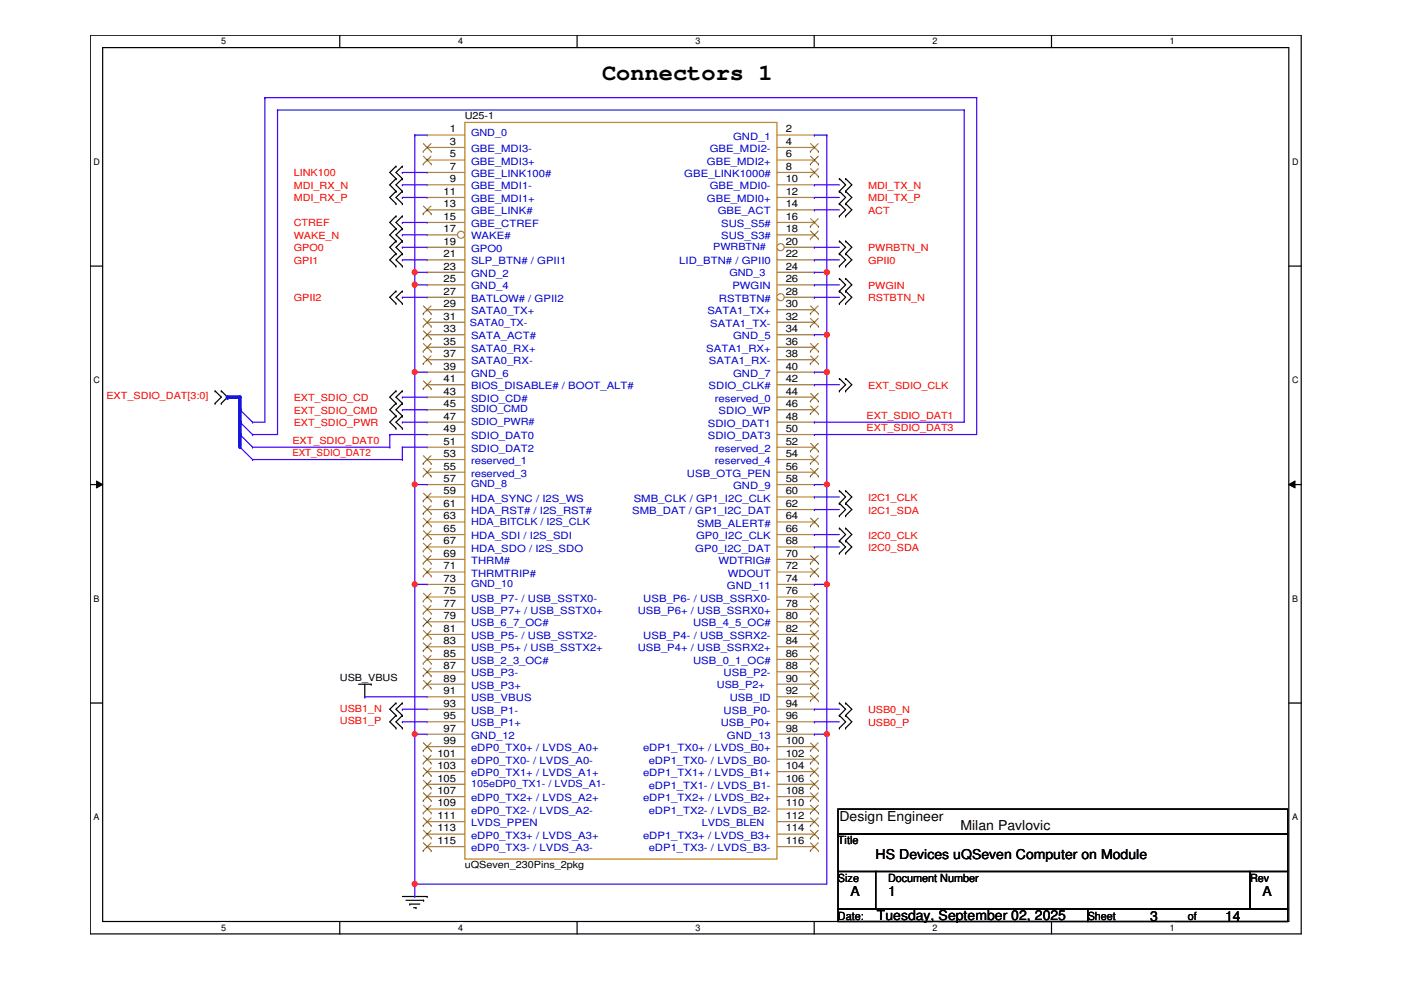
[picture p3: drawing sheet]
<svg xmlns="http://www.w3.org/2000/svg" width="297mm" height="210mm" viewBox="0 0 297 210" stroke-linecap="round" stroke-linejoin="round" font-family="sans-serif">
<path d="M19.1 7.5h256.2v190.1h-256.2zM21.7 10.1h251v184.9h-251z" fill="none" stroke="#000" stroke-width=".25"/>
<g fill="#fff">
<path d="M46.8 7.7h1v2.1h-1z"/>
<path d="M46.8 195.2h1v2.2h-1z"/>
</g>
<path d="M71.9 7.5v2.6M71.9 195v2.6" fill="none" stroke="#000" stroke-width=".25"/>
<g fill="#fff">
<path d="M96.9 7.7h1.1v2.1h-1.1z"/>
<path d="M96.9 195.2h1.1v2.2h-1.1z"/>
</g>
<path d="M122.1 7.5v2.6M122.1 195v2.6" fill="none" stroke="#000" stroke-width=".25"/>
<g fill="#fff">
<path d="M147.2 7.7h1v2.1h-1z"/>
<path d="M147.2 195.2h1v2.2h-1z"/>
</g>
<path d="M172.3 7.5v2.6M172.3 195v2.6" fill="none" stroke="#000" stroke-width=".25"/>
<g fill="#fff">
<path d="M197.3 7.7h1v2.1h-1z"/>
<path d="M197.3 195.2h1v2.2h-1z"/>
</g>
<path d="M222.5 7.5v2.6M222.5 195v2.6" fill="none" stroke="#000" stroke-width=".25"/>
<g fill="#fff">
<path d="M247.5 7.7h1v2.1h-1z"/>
<path d="M247.5 195.2h1v2.2h-1z"/>
<path d="M19.8 33.2h1.3v2.1h-1.3z"/>
<path d="M273.3 33.2h1.4v2.1h-1.4z"/>
<path d="M19.8 79.4h1.3v2.1h-1.3z"/>
<path d="M273.3 79.4h1.4v2.1h-1.4z"/>
</g>
<path d="M19.1 56.3h2.6M272.7 56.3h2.6" fill="none" stroke="#000" stroke-width=".25"/>
<g fill="#fff">
<path d="M19.8 125.6h1.2v2.2h-1.2z"/>
<path d="M273.3 125.6h1.3v2.2h-1.3z"/>
</g>
<path d="M19.1 102.5h2.6M272.7 102.5h2.6" fill="none" stroke="#000" stroke-width=".25"/>
<path d="M20.4 101.8l1.3 .7-1.3 .8zM272.7 102.5l1.3-.7v1.5z" fill="#000"/>
<path d="M20.4 101.8l1.3 .7-1.3 .8zM272.7 102.5l1.3-.7v1.5z" fill="none" stroke="#000" stroke-width=".21"/>
<g fill="#fff">
<path d="M19.8 171.9h1.2v2.1h-1.2z"/>
<path d="M273.3 171.9h1.3v2.1h-1.3z"/>
</g>
<g fill="none" stroke="#000" stroke-width=".25">
<path d="M83.8 35.2h.1M83.8 37.8h.1M83.8 35.2l-1.3 1.3 1.3 1.3M83.8 37.8l-1.3 1.3 1.3 1.4M85.1 35.2h.1M85.1 37.8h.1M85.1 35.2l-1.3 1.3 1.3 1.3M85.1 37.8l-1.3 1.3 1.3 1.4M177.6 37.8h.1M177.6 37.8l1.3 1.3-1.3 1.4M178.9 37.8h.1M178.9 37.8l1.3 1.3-1.3 1.4"/>
<path d="M83.8 40.5h.1M83.8 43.1h.1M83.8 45.7h.1M83.8 48.4h.1M83.8 51h.1M83.8 53.7h.1M83.8 56.3h.1M83.8 40.5l-1.3 1.3 1.3 1.3M83.8 45.7l-1.3 1.4 1.3 1.3M83.8 48.4l-1.3 1.3 1.3 1.3M83.8 51l-1.3 1.3 1.3 1.4M83.8 53.7l-1.3 1.3 1.3 1.3"/>
<path d="M85.1 40.5h.1M85.1 43.1h.1M85.1 45.7h.1M85.1 48.4h.1M85.1 51h.1M85.1 53.7h.1M85.1 56.3h.1M85.1 40.5l-1.3 1.3 1.3 1.3M85.1 45.7l-1.3 1.4 1.3 1.3M85.1 48.4l-1.3 1.3 1.3 1.3M85.1 51l-1.3 1.3 1.3 1.4M85.1 53.7l-1.3 1.3 1.3 1.3"/>
<path d="M177.6 40.5h.1M177.6 43.1h.1M177.6 45.7h.1M177.6 51h.1M177.6 53.7h.1M177.6 56.3h.1M177.6 58.9h.1M177.6 40.5l1.3 1.3-1.3 1.3M177.6 43.1l1.3 1.3-1.3 1.3M177.6 51l1.3 1.3-1.3 1.4M177.6 53.7l1.3 1.3-1.3 1.3M177.6 58.9l1.3 1.4-1.3 1.3"/>
<path d="M178.9 40.5h.1M178.9 43.1h.1M178.9 45.7h.1M178.9 51h.1M178.9 53.7h.1M178.9 56.3h.1M178.9 58.9h.1M178.9 40.5l1.3 1.3-1.3 1.3M178.9 43.1l1.3 1.3-1.3 1.3M178.9 51l1.3 1.3-1.3 1.4M178.9 53.7l1.3 1.3-1.3 1.3M178.9 58.9l1.3 1.4-1.3 1.3"/>
<path d="M83.8 61.6h.1M83.8 64.2h.1M83.8 61.6l-1.3 1.3 1.3 1.3M85.1 61.6h.1M85.1 64.2h.1M85.1 61.6l-1.3 1.3 1.3 1.3M177.6 61.6h.1M177.6 64.2h.1M177.6 61.6l1.3 1.3-1.3 1.3M178.9 61.6h.1M178.9 64.2h.1M178.9 61.6l1.3 1.3-1.3 1.3"/>
<path d="M45.5 82.7h.1M45.5 85.3h.1M45.5 82.7l1.3 1.3-1.3 1.3M46.8 85.3h.1M46.8 82.7h.1M46.8 82.7l1.3 1.3-1.3 1.3M83.8 82.7h.1M83.8 85.3h.1M83.8 88h.1M83.8 90.6h.1M83.8 82.7l-1.3 1.3 1.3 1.3M83.8 88l-1.3 1.3 1.3 1.3"/>
<path d="M83.8 85.3l-1.3 1.4 1.3 1.3M85.1 82.7h.1M85.1 85.3h.1M85.1 88h.1M85.1 90.6h.1M85.1 82.7l-1.3 1.3 1.3 1.3M85.1 88l-1.3 1.3 1.3 1.3M85.1 85.3l-1.3 1.4 1.3 1.3M177.6 80.1h.1M177.6 82.7h.1M177.6 80.1l1.3 1.3-1.3 1.3M178.9 80.1h.1"/>
<path d="M178.9 82.7h.1M178.9 80.1l1.3 1.3-1.3 1.3M177.6 103.8h.1M177.6 106.5h.1M177.6 109.1h.1M177.6 111.8h.1M177.6 114.4h.1M177.6 117.1h.1M177.6 103.8l1.3 1.4-1.3 1.3M177.6 106.5l1.3 1.3-1.3 1.3M177.6 111.8l1.3 1.3-1.3 1.3M177.6 114.4l1.3 1.3-1.3 1.4"/>
<path d="M178.9 103.8h.1M178.9 106.5h.1M178.9 109.1h.1M178.9 111.8h.1M178.9 114.4h.1M178.9 117.1h.1M178.9 103.8l1.3 1.4-1.3 1.3M178.9 106.5l1.3 1.3-1.3 1.3M178.9 111.8l1.3 1.3-1.3 1.3M178.9 114.4l1.3 1.3-1.3 1.4M19.1 148.8h2.6M75.9 144.8h2.6"/>
<path d="M77.2 147.4h.1M77.2 144.8v2.6M78.5 144.8h.1M83.8 151.4h.1M83.8 148.8h.1M83.8 154.1h.1M83.8 148.8l-1.3 1.3 1.3 1.3M83.8 151.4l-1.3 1.3 1.3 1.4M85.1 151.4h.1M85.1 148.8h.1M85.1 154.1h.1M85.1 148.8l-1.3 1.3 1.3 1.3"/>
<path d="M85.1 151.4l-1.3 1.3 1.3 1.4M177.6 148.8h.1M177.6 151.4h.1M177.6 154.1h.1M177.6 148.8l1.3 1.3-1.3 1.3M177.6 151.4l1.3 1.3-1.3 1.4M178.9 148.8h.1M178.9 151.4h.1M178.9 154.1h.1M178.9 148.8l1.3 1.3-1.3 1.3M178.9 151.4l1.3 1.3-1.3 1.4M272.7 148.8h2.6"/>
<path d="M177.3 171.2h95.1v5.3h-95.1zM177.3 176.5h95.1v7.9h-95.1zM85.1 189.7h5.3M85.9 190.5h3.7M86.7 191.3h.1M86.7 191.3h2.1M87.5 192.1h.5M88 192.1h.1M89.6 190.5h.1M90.4 189.7h.1M177.3 184.4h8v8h-8zM177.3 192.4h52.8v2.6h-52.8z"/>
<path d="M185.3 184.4h79.2v8h-79.2zM230.1 192.4h42.3v2.6h-42.3zM264.5 184.4h7.9v8h-7.9z"/>
</g>
<path d="M50.8 91.9h.1M50.8 94.6h.1M50.8 86.7h.1M50.8 89.3h.1M50.8 91.9l2.6 2.7M50.8 94.6l2.6 2.6M50.8 86.7l2.6 2.6M50.8 89.3l2.6 2.6" fill="none" stroke="#4200ff" stroke-width=".25"/>
<path d="M98.3 25.9h66.1v155.9h-66.1z" fill="none" stroke="#cc8006" stroke-width=".25"/>
<g fill="none" stroke="#a84" stroke-width=".25">
<path d="M90.4 28.6h.1M90.4 31.2h.1M90.4 33.9h.1M90.4 36.5h.1M90.4 39.1h.1M90.4 28.6h7.9M90.4 31.2h7.9M90.4 33.9h7.9M90.4 36.5h7.9M90.4 39.1h7.9M164.4 28.6h7.9M164.4 31.2h7.9"/>
<path d="M164.4 33.9h7.9M164.4 36.5h7.9M164.4 39.1h7.9M172.3 28.6h.1M172.3 31.2h.1M172.3 33.9h.1M172.3 36.5h.1M172.3 39.1h.1M90.4 41.8h.1M90.4 44.4h.1M90.4 47.1h.1M90.4 41.8h7.9"/>
<path d="M90.4 44.4h7.9M90.4 47.1h7.9M164.4 41.8h7.9M164.4 44.4h7.9M164.4 47.1h7.9M172.3 41.8h.1M172.3 44.4h.1M172.3 47.1h.1"/>
</g>
<g fill="none" stroke="#804000" stroke-width=".21">
<path d="M89.5 32h.1M89.5 34.7h.1M89.6 30.4l1.6 1.6M89.6 33.1l1.6 1.6M91.2 30.4l-1.7 1.6M91.2 33.1l-1.7 1.6M91.2 32h.1M91.2 34.7h.1M171.5 32h.1M171.5 34.7h.1M171.5 37.3h.1M171.5 30.4l1.6 1.6"/>
<path d="M171.5 33.1l1.6 1.6M171.5 35.7l1.6 1.6M173.1 30.4l-1.6 1.6M173.1 33.1l-1.6 1.6M173.1 35.7l-1.6 1.6M173.1 32h.1M173.1 34.7h.1M173.1 37.3h.1M89.5 45.3h.1M89.6 43.6l1.6 1.7M91.2 43.6l-1.7 1.7M91.2 45.3h.1"/>
<path d="M171.5 47.9h.1M171.5 46.3l1.6 1.6M173.1 46.3l-1.6 1.6M173.1 47.9h.1"/>
</g>
<circle cx="97.5" cy="49.7" r=".75" fill="#fff"/>
<g fill="none" stroke="#a84" stroke-width=".25">
<path d="M90.4 49.7h.1M90.4 52.3h.1M90.4 49.7h6.4M90.4 52.3h7.9M164.4 49.7h7.9M172.3 49.7h.1"/>
<circle cx="97.5" cy="49.7" r=".75"/>
</g>
<path d="M171.5 50.5h.1M171.5 48.9l1.6 1.6M173.1 48.9l-1.6 1.6M173.1 50.5h.1" fill="none" stroke="#804000" stroke-width=".21"/>
<circle cx="165.2" cy="52.3" r=".75" fill="#fff"/>
<g fill="none" stroke="#a84" stroke-width=".25">
<path d="M90.4 55h.1M90.4 57.6h.1M90.4 55h7.9M90.4 57.6h7.9M164.4 55h7.9M164.4 57.6h7.9M165.9 52.3h6.4M172.3 52.3h.1M172.3 55h.1M172.3 57.6h.1M90.4 60.3h.1M90.4 62.9h.1"/>
<path d="M90.4 60.3h7.9M90.4 62.9h7.9M164.4 60.3h7.9M172.3 60.3h.1"/>
<circle cx="165.2" cy="52.3" r=".75"/>
</g>
<circle cx="165.2" cy="62.9" r=".75" fill="#fff"/>
<g fill="none" stroke="#a84" stroke-width=".25">
<path d="M90.4 65.5h.1M90.4 68.2h.1M90.4 70.8h.1M90.4 73.5h.1M90.4 76.1h.1M90.4 78.7h.1M90.4 65.5h7.9M90.4 68.2h7.9M90.4 70.8h7.9M90.4 73.5h7.9M90.4 76.1h7.9M90.4 78.7h7.9"/>
<path d="M164.4 65.5h7.9M164.4 68.2h7.9M164.4 70.8h7.9M164.4 73.5h7.9M164.4 76.1h7.9M164.4 78.7h7.9M165.9 62.9h6.4M172.3 62.9h.1M172.3 65.5h.1M172.3 68.2h.1M172.3 70.8h.1M172.3 73.5h.1"/>
<path d="M172.3 76.1h.1M172.3 78.7h.1M90.4 81.4h.1M90.4 84h.1M90.4 86.7h.1M90.4 89.3h.1M90.4 91.9h.1M90.4 94.6h.1M90.4 97.2h.1M90.4 99.9h.1M90.4 81.4h7.9M90.4 84h7.9"/>
<path d="M90.4 86.7h7.9M90.4 89.3h7.9M90.4 91.9h7.9M90.4 94.6h7.9M90.4 97.2h7.9M90.4 99.9h7.9M164.4 81.4h7.9M164.4 84h7.9M164.4 86.7h7.9M164.4 89.3h7.9M164.4 91.9h7.9M164.4 94.6h7.9"/>
<path d="M164.4 97.2h7.9M164.4 99.9h7.9M172.3 81.4h.1M172.3 84h.1M172.3 86.7h.1M172.3 89.3h.1M172.3 91.9h.1M172.3 94.6h.1M172.3 97.2h.1M172.3 99.9h.1M90.4 102.5h.1M90.4 105.2h.1"/>
<path d="M90.4 107.8h.1M90.4 110.4h.1M90.4 113.1h.1M90.4 115.7h.1M90.4 118.4h.1M90.4 102.5h7.9M90.4 105.2h7.9M90.4 107.8h7.9M90.4 110.4h7.9M90.4 113.1h7.9M90.4 115.7h7.9M90.4 118.4h7.9"/>
<path d="M164.4 102.5h7.9M164.4 105.2h7.9M164.4 107.8h7.9M164.4 110.4h7.9M164.4 113.1h7.9M164.4 115.7h7.9M164.4 118.4h7.9M172.3 102.5h.1M172.3 105.2h.1M172.3 107.8h.1M172.3 110.4h.1M172.3 113.1h.1"/>
<path d="M172.3 115.7h.1M172.3 118.4h.1M90.4 121h.1M90.4 123.7h.1M90.4 126.3h.1M90.4 128.9h.1M90.4 131.6h.1M90.4 134.2h.1M90.4 136.9h.1M90.4 139.5h.1M90.4 121h7.9M90.4 123.7h7.9"/>
<path d="M90.4 126.3h7.9M90.4 128.9h7.9M90.4 131.6h7.9M90.4 134.2h7.9M90.4 136.9h7.9M90.4 139.5h7.9M164.4 121h7.9M164.4 123.7h7.9M164.4 126.3h7.9M164.4 128.9h7.9M164.4 131.6h7.9M164.4 134.2h7.9"/>
<path d="M164.4 136.9h7.9M164.4 139.5h7.9M172.3 121h.1M172.3 123.7h.1M172.3 126.3h.1M172.3 128.9h.1M172.3 131.6h.1M172.3 134.2h.1M172.3 136.9h.1M172.3 139.5h.1M90.4 142.2h.1M90.4 144.8h.1"/>
<path d="M90.4 147.4h.1M90.4 150.1h.1M90.4 152.7h.1M90.4 155.4h.1M90.4 158h.1M90.4 142.2h7.9M90.4 144.8h7.9M90.4 147.4h7.9M90.4 150.1h7.9M90.4 152.7h7.9M90.4 155.4h7.9M90.4 158h7.9"/>
<path d="M164.4 142.2h7.9M164.4 144.8h7.9M164.4 147.4h7.9M164.4 150.1h7.9M164.4 152.7h7.9M164.4 155.4h7.9M164.4 158h7.9M172.3 142.2h.1M172.3 144.8h.1M172.3 147.4h.1M172.3 150.1h.1M172.3 152.7h.1"/>
<path d="M172.3 155.4h.1M172.3 158h.1M90.4 160.7h.1M90.4 163.3h.1M90.4 165.9h.1M90.4 168.6h.1M90.4 171.2h.1M90.4 173.9h.1M90.4 176.5h.1M90.4 179.2h.1M90.4 160.7h7.9M90.4 163.3h7.9"/>
<path d="M90.4 165.9h7.9M90.4 168.6h7.9M90.4 171.2h7.9M90.4 173.9h7.9M90.4 176.5h7.9M90.4 179.2h7.9M164.4 160.7h7.9M164.4 163.3h7.9M164.4 165.9h7.9M164.4 168.6h7.9M164.4 171.2h7.9M164.4 173.9h7.9"/>
<path d="M164.4 176.5h7.9M164.4 179.2h7.9M172.3 160.7h.1M172.3 163.3h.1M172.3 165.9h.1M172.3 168.6h.1M172.3 171.2h.1M172.3 173.9h.1M172.3 176.5h.1M172.3 179.2h.1"/>
<circle cx="165.2" cy="62.9" r=".75"/>
</g>
<g fill="none" stroke="#804000" stroke-width=".21">
<path d="M89.5 66.4h.1M89.5 69h.1M89.5 71.7h.1M89.5 74.3h.1M89.5 77h.1M89.6 64.7l1.6 1.7M89.6 67.4l1.6 1.6M89.6 70l1.6 1.7M89.6 72.7l1.6 1.6M89.6 75.3l1.6 1.7M91.2 64.7l-1.7 1.7M91.2 67.4l-1.7 1.6"/>
<path d="M91.2 70l-1.7 1.7M91.2 72.7l-1.7 1.6M91.2 75.3l-1.7 1.7M91.2 66.4h.1M91.2 69h.1M91.2 71.7h.1M91.2 74.3h.1M91.2 77h.1M171.5 66.4h.1M171.5 69h.1M171.5 74.3h.1M171.5 77h.1"/>
<path d="M171.5 64.7l1.6 1.7M171.5 67.4l1.6 1.6M171.5 72.7l1.6 1.6M171.5 75.3l1.6 1.7M173.1 64.7l-1.6 1.7M173.1 67.4l-1.6 1.6M173.1 72.7l-1.6 1.6M173.1 75.3l-1.6 1.7M173.1 66.4h.1M173.1 69h.1M173.1 74.3h.1M173.1 77h.1"/>
<path d="M89.5 82.3h.1M89.5 98.1h.1M89.6 80.6l1.6 1.7M89.6 96.4l1.6 1.7M89.6 99.1l1.6 1.7M91.2 80.6l-1.7 1.7M91.2 96.4l-1.7 1.7M91.2 99.1l-1.7 1.7M91.2 82.3h.1M91.2 98.1h.1M171.5 84.9h.1M171.5 87.5h.1"/>
<path d="M171.5 95.5h.1M171.5 98.1h.1M171.5 83.2l1.6 1.7M171.5 85.9l1.6 1.6M171.5 93.8l1.6 1.7M171.5 96.4l1.6 1.7M171.5 99.1l1.6 1.7M173.1 83.2l-1.6 1.7M173.1 85.9l-1.6 1.6M173.1 93.8l-1.6 1.7M173.1 96.4l-1.6 1.7M173.1 99.1l-1.6 1.7"/>
<path d="M173.1 84.9h.1M173.1 87.5h.1M173.1 95.5h.1M173.1 98.1h.1M89.5 100.8h.1M89.5 106h.1M89.5 108.7h.1M89.5 111.3h.1M89.5 114h.1M89.5 116.6h.1M89.5 119.2h.1M89.6 104.4l1.6 1.6"/>
<path d="M89.6 107l1.6 1.7M89.6 109.6l1.6 1.7M89.6 112.3l1.6 1.7M89.6 114.9l1.6 1.7M89.6 117.6l1.6 1.6M91.2 104.4l-1.7 1.6M91.2 107l-1.7 1.7M91.2 109.6l-1.7 1.7M91.2 112.3l-1.7 1.7M91.2 114.9l-1.7 1.7M91.2 117.6l-1.7 1.6M91.2 100.8h.1"/>
<path d="M91.2 106h.1M91.2 108.7h.1M91.2 111.3h.1M91.2 114h.1M91.2 116.6h.1M91.2 119.2h.1M171.5 100.8h.1M171.5 111.3h.1M171.5 119.2h.1M171.5 109.6l1.6 1.7M171.5 117.6l1.6 1.6M173.1 109.6l-1.6 1.7"/>
<path d="M173.1 117.6l-1.6 1.6M173.1 100.8h.1M173.1 111.3h.1M173.1 119.2h.1M89.5 121.9h.1M89.5 127.2h.1M89.5 129.8h.1M89.5 132.4h.1M89.5 135.1h.1M89.5 137.7h.1M89.6 120.2l1.6 1.7M89.6 125.5l1.6 1.7"/>
<path d="M89.6 128.1l1.6 1.7M89.6 130.8l1.6 1.6M89.6 133.4l1.6 1.7M89.6 136.1l1.6 1.6M89.6 138.7l1.6 1.7M91.2 120.2l-1.7 1.7M91.2 125.5l-1.7 1.7M91.2 128.1l-1.7 1.7M91.2 130.8l-1.7 1.6M91.2 133.4l-1.7 1.7M91.2 136.1l-1.7 1.6M91.2 138.7l-1.7 1.7"/>
<path d="M91.2 121.9h.1M91.2 127.2h.1M91.2 129.8h.1M91.2 132.4h.1M91.2 135.1h.1M91.2 137.7h.1M171.5 121.9h.1M171.5 127.2h.1M171.5 129.8h.1M171.5 132.4h.1M171.5 135.1h.1M171.5 137.7h.1"/>
<path d="M171.5 120.2l1.6 1.7M171.5 125.5l1.6 1.7M171.5 128.1l1.6 1.7M171.5 130.8l1.6 1.6M171.5 133.4l1.6 1.7M171.5 136.1l1.6 1.6M171.5 138.7l1.6 1.7M173.1 120.2l-1.6 1.7M173.1 125.5l-1.6 1.7M173.1 128.1l-1.6 1.7M173.1 130.8l-1.6 1.6M173.1 133.4l-1.6 1.7"/>
<path d="M173.1 136.1l-1.6 1.6M173.1 138.7l-1.6 1.7M173.1 121.9h.1M173.1 127.2h.1M173.1 129.8h.1M173.1 132.4h.1M173.1 135.1h.1M173.1 137.7h.1M89.5 140.4h.1M89.5 143h.1M89.5 145.6h.1M89.5 158.8h.1"/>
<path d="M89.6 141.4l1.6 1.6M89.6 144l1.6 1.6M89.6 157.2l1.6 1.6M89.6 159.9l1.6 1.6M91.2 141.4l-1.7 1.6M91.2 144l-1.7 1.6M91.2 157.2l-1.7 1.6M91.2 159.9l-1.7 1.6M91.2 140.4h.1M91.2 143h.1M91.2 145.6h.1M91.2 158.8h.1"/>
<path d="M171.5 140.4h.1M171.5 143h.1M171.5 145.6h.1M171.5 148.3h.1M171.5 158.8h.1M171.5 141.4l1.6 1.6M171.5 144l1.6 1.6M171.5 146.6l1.6 1.7M171.5 157.2l1.6 1.6M171.5 159.9l1.6 1.6M173.1 141.4l-1.6 1.6M173.1 144l-1.6 1.6"/>
<path d="M173.1 146.6l-1.6 1.7M173.1 157.2l-1.6 1.6M173.1 159.9l-1.6 1.6M173.1 140.4h.1M173.1 143h.1M173.1 145.6h.1M173.1 148.3h.1M173.1 158.8h.1M89.5 161.5h.1M89.5 164.1h.1M89.5 166.8h.1M89.5 169.4h.1"/>
<path d="M89.5 172h.1M89.5 174.7h.1M89.5 177.3h.1M89.6 162.5l1.6 1.6M89.6 165.1l1.6 1.7M89.6 167.8l1.6 1.6M89.6 170.4l1.6 1.6M89.6 173.1l1.6 1.6M89.6 175.7l1.6 1.6M89.6 178.3l1.6 1.7M91.2 165.1l-1.7 1.7M91.2 162.5l-1.7 1.6"/>
<path d="M91.2 167.8l-1.7 1.6M91.2 170.4l-1.7 1.6M91.2 173.1l-1.7 1.6M91.2 175.7l-1.7 1.6M91.2 178.3l-1.7 1.7M91.2 161.5h.1M91.2 164.1h.1M91.2 166.8h.1M91.2 169.4h.1M91.2 172h.1M91.2 174.7h.1M91.2 177.3h.1"/>
<path d="M171.5 161.5h.1M171.5 164.1h.1M171.5 166.8h.1M171.5 169.4h.1M171.5 172h.1M171.5 174.7h.1M171.5 177.3h.1M171.5 162.5l1.6 1.6M171.5 165.1l1.6 1.7M171.5 167.8l1.6 1.6M171.5 170.4l1.6 1.6M171.5 173.1l1.6 1.6"/>
<path d="M171.5 175.7l1.6 1.6M171.5 178.3l1.6 1.7M173.1 162.5l-1.6 1.6M173.1 165.1l-1.6 1.7M173.1 167.8l-1.6 1.6M173.1 170.4l-1.6 1.6M173.1 173.1l-1.6 1.6M173.1 175.7l-1.6 1.6M173.1 178.3l-1.6 1.7M173.1 161.5h.1M173.1 164.1h.1M173.1 166.8h.1"/>
<path d="M173.1 169.4h.1M173.1 172h.1M173.1 174.7h.1M173.1 177.3h.1M89.5 180h.1M91.2 180h.1M171.5 180h.1M173.1 180h.1"/>
</g>
<g fill="none" stroke="#4200ff" stroke-width=".25">
<path d="M85.1 36.5h.1M85.1 39.1h.1M85.1 36.5h5.3M85.1 39.1h5.3M87.8 28.6h.1M87.8 28.6v29M85.1 41.8h.1M85.1 47.1h.1M85.1 49.7h.1M85.1 52.3h.1M85.1 55h.1M85.1 41.8h5.3"/>
<path d="M85.1 47.1h5.3M85.1 49.7h5.3M85.1 52.3h5.3M85.1 55h5.3M85.1 62.9h.1M85.1 62.9h5.3M85.1 84h.1M85.1 89.3h.1M85.1 86.7h.1M85.1 84h5.3M85.1 89.3h5.3M85.1 86.7h5.3"/>
<path d="M77.2 147.4h.1M77.2 147.4h13.2"/>
</g>
<circle cx="87.7" cy="57.6" r=".5" fill="#f00"/>
<circle cx="87.7" cy="57.6" r=".5" fill="none" stroke="#f00" stroke-width=".25"/>
<path d="M87.8 28.6h.1M87.8 28.6h2.6M87.8 57.6h.1M87.8 57.6h2.6M87.8 57.6v2.7M87.8 60.3h.1" fill="none" stroke="#4200ff" stroke-width=".25"/>
<circle cx="87.7" cy="60.2" r=".5" fill="#f00"/>
<circle cx="87.7" cy="60.2" r=".5" fill="none" stroke="#f00" stroke-width=".25"/>
<path d="M87.8 60.3h.1M87.8 78.7h.1M87.8 60.3h2.6M87.8 60.3v42.2M87.8 78.7h2.6" fill="none" stroke="#4200ff" stroke-width=".25"/>
<circle cx="87.7" cy="78.7" r=".5" fill="#f00"/>
<circle cx="87.7" cy="78.7" r=".5" fill="none" stroke="#f00" stroke-width=".25"/>
<path d="M87.8 102.5h.1M87.8 102.5h2.6M87.8 102.5v21.2" fill="none" stroke="#4200ff" stroke-width=".25"/>
<circle cx="87.7" cy="123.7" r=".5" fill="#f00"/>
<circle cx="87.7" cy="123.7" r=".5" fill="none" stroke="#f00" stroke-width=".25"/>
<circle cx="87.7" cy="102.5" r=".49" fill="#f00"/>
<circle cx="87.7" cy="102.5" r=".49" fill="none" stroke="#f00" stroke-width=".25"/>
<path d="M87.8 123.7h.1M87.8 123.7h2.6M87.8 123.7v31.7" fill="none" stroke="#4200ff" stroke-width=".25"/>
<circle cx="87.7" cy="155.3" r=".49" fill="#f00"/>
<circle cx="87.7" cy="155.3" r=".49" fill="none" stroke="#f00" stroke-width=".25"/>
<path d="M87.8 155.4h.1M87.8 155.4h2.6M87.8 155.4v31.7M87.8 187.1h.1M87.8 187.1h87.1" fill="none" stroke="#4200ff" stroke-width=".25"/>
<circle cx="87.7" cy="187" r=".5" fill="#f00"/>
<circle cx="87.7" cy="187" r=".5" fill="none" stroke="#f00" stroke-width=".25"/>
<path d="M174.9 28.6h.1M174.9 28.6v29" fill="none" stroke="#4200ff" stroke-width=".25"/>
<circle cx="174.9" cy="57.6" r=".51" fill="#f00"/>
<circle cx="174.9" cy="57.6" r=".51" fill="none" stroke="#f00" stroke-width=".25"/>
<path d="M172.3 28.6h.1M172.3 28.6h2.6M172.3 57.6h.1M172.3 57.6h2.6M174.9 57.6h.1M174.9 57.6v13.2M87.8 189.7h.1M87.8 187.1v2.6" fill="none" stroke="#4200ff" stroke-width=".25"/>
<circle cx="174.9" cy="70.8" r=".51" fill="#f00"/>
<circle cx="174.9" cy="70.8" r=".51" fill="none" stroke="#f00" stroke-width=".25"/>
<path d="M172.3 70.8h.1M172.3 78.7h.1M172.3 70.8h2.6M172.3 78.7h2.6M174.9 70.8h.1M174.9 78.7h.1M174.9 70.8v31.7" fill="none" stroke="#4200ff" stroke-width=".25"/>
<circle cx="174.9" cy="78.7" r=".51" fill="#f00"/>
<circle cx="174.9" cy="78.7" r=".51" fill="none" stroke="#f00" stroke-width=".25"/>
<path d="M172.3 102.5h.1M172.3 102.5h2.6M174.9 102.5h.1M174.9 102.5v21.2" fill="none" stroke="#4200ff" stroke-width=".25"/>
<circle cx="174.9" cy="123.7" r=".51" fill="#f00"/>
<circle cx="174.9" cy="123.7" r=".51" fill="none" stroke="#f00" stroke-width=".25"/>
<circle cx="174.9" cy="102.5" r=".5" fill="#f00"/>
<circle cx="174.9" cy="102.5" r=".5" fill="none" stroke="#f00" stroke-width=".25"/>
<path d="M172.3 123.7h.1M172.3 123.7h2.6M174.9 123.7h.1M174.9 123.7v31.7" fill="none" stroke="#4200ff" stroke-width=".25"/>
<circle cx="174.9" cy="155.3" r=".5" fill="#f00"/>
<circle cx="174.9" cy="155.3" r=".5" fill="none" stroke="#f00" stroke-width=".25"/>
<g fill="none" stroke="#4200ff" stroke-width=".25">
<path d="M53.4 94.6h.1M53.4 97.2h.1M53.4 94.6h29.1M53.4 97.2h31.7M82.5 94.6h.1M82.5 91.9h.1M82.5 91.9v2.7M82.5 91.9h7.9M85.1 94.6h.1M85.1 97.2h.1M85.1 94.6h5.3M85.1 94.6v2.6"/>
<path d="M172.3 155.4h.1M172.3 155.4h2.6M174.9 155.4h.1M174.9 155.4v31.7"/>
</g>
<path d="M50.8 91.9v2.7" fill="none" stroke="#00f" stroke-width=".76"/>
<circle cx="50.8" cy="91.9" r=".38" fill="#00f"/>
<path d="M50.8 89.3v2.6" fill="none" stroke="#00f" stroke-width=".76"/>
<circle cx="50.8" cy="89.3" r=".38" fill="#00f"/>
<g fill="none" stroke="#4200ff" stroke-width=".25">
<path d="M56 20.7h.1M56 20.7v68.6h-2.6M56 20.7h150.6M58.7 23.3h.1M58.7 23.3v68.6h-5.3M58.7 23.3h145.3M172.3 39.1h.1M172.3 39.1h5.3M204 23.3h.1M204 23.3v66h-31.7M206.6 20.7h.1M206.6 20.7v71.2h-34.3"/>
<path d="M172.3 41.8h.1M172.3 44.4h.1M172.3 52.3h.1M172.3 55h.1M172.3 41.8h5.3M172.3 44.4h5.3M172.3 52.3h5.3M172.3 55h5.3M172.3 60.3h.1M172.3 62.9h.1M172.3 60.3h5.3M172.3 62.9h5.3"/>
<path d="M53.4 91.9h.1M53.4 89.3h.1M172.3 89.3h.1M172.3 91.9h.1M172.3 81.4h.1M172.3 81.4h5.3M172.3 105.2h.1M172.3 107.8h.1M172.3 113.1h.1M172.3 115.7h.1M172.3 105.2h5.3M172.3 107.8h5.3"/>
<path d="M172.3 113.1h5.3M172.3 115.7h5.3M172.3 150.1h.1M172.3 152.7h.1M172.3 150.1h5.3M172.3 152.7h5.3"/>
</g>
<path d="M48.1 84h2.7" fill="none" stroke="#00f" stroke-width=".76"/>
<circle cx="48.1" cy="84" r=".38" fill="#00f"/>
<path d="M50.8 84v2.7" fill="none" stroke="#00f" stroke-width=".76"/>
<circle cx="50.8" cy="86.7" r=".38" fill="#00f"/>
<path d="M50.8 86.7v2.6" fill="none" stroke="#00f" stroke-width=".76"/>
<circle cx="50.8" cy="89.3" r=".38" fill="#00f"/>
<path d="M85.1 150.1h.1M85.1 152.7h.1M85.1 150.1h5.3M85.1 152.7h5.3" fill="none" stroke="#4200ff" stroke-width=".25"/>
<circle cx="87.7" cy="57.6" r=".5" fill="#f00"/>
<circle cx="87.7" cy="57.6" r=".5" fill="none" stroke="#f00" stroke-width=".25"/>
<circle cx="87.7" cy="60.2" r=".5" fill="#f00"/>
<circle cx="87.7" cy="60.2" r=".5" fill="none" stroke="#f00" stroke-width=".25"/>
<circle cx="87.7" cy="78.7" r=".5" fill="#f00"/>
<circle cx="87.7" cy="78.7" r=".5" fill="none" stroke="#f00" stroke-width=".25"/>
<circle cx="87.7" cy="123.7" r=".5" fill="#f00"/>
<circle cx="87.7" cy="123.7" r=".5" fill="none" stroke="#f00" stroke-width=".25"/>
<circle cx="87.7" cy="102.5" r=".49" fill="#f00"/>
<circle cx="87.7" cy="102.5" r=".49" fill="none" stroke="#f00" stroke-width=".25"/>
<circle cx="87.7" cy="155.3" r=".49" fill="#f00"/>
<circle cx="87.7" cy="155.3" r=".49" fill="none" stroke="#f00" stroke-width=".25"/>
<circle cx="87.7" cy="187" r=".5" fill="#f00"/>
<circle cx="87.7" cy="187" r=".5" fill="none" stroke="#f00" stroke-width=".25"/>
<circle cx="174.9" cy="57.6" r=".51" fill="#f00"/>
<circle cx="174.9" cy="57.6" r=".51" fill="none" stroke="#f00" stroke-width=".25"/>
<circle cx="174.9" cy="70.8" r=".51" fill="#f00"/>
<circle cx="174.9" cy="70.8" r=".51" fill="none" stroke="#f00" stroke-width=".25"/>
<circle cx="174.9" cy="78.7" r=".51" fill="#f00"/>
<circle cx="174.9" cy="78.7" r=".51" fill="none" stroke="#f00" stroke-width=".25"/>
<circle cx="174.9" cy="123.7" r=".51" fill="#f00"/>
<circle cx="174.9" cy="123.7" r=".51" fill="none" stroke="#f00" stroke-width=".25"/>
<circle cx="174.9" cy="102.5" r=".5" fill="#f00"/>
<circle cx="174.9" cy="102.5" r=".5" fill="none" stroke="#f00" stroke-width=".25"/>
<circle cx="174.9" cy="155.3" r=".5" fill="#f00"/>
<circle cx="174.9" cy="155.3" r=".5" fill="none" stroke="#f00" stroke-width=".25"/>
<text font-size="5" x="127.4" y="16.9">Connectors 1</text>
<g font-size="2.9">
<text x="177.6" y="173.8">Design Engineer</text>
<text x="203.2" y="175.6">Milan Pavlovic</text>
<text x="185.3" y="181.7">HS Devices uQSeven Computer on Module</text>
<text x="180" y="189.7">A</text>
<text x="187.9" y="189.7">1</text>
<text x="267.1" y="189.7">A</text>
<text x="185.5" y="194.6">Tuesday, September 02, 2025</text>
<text x="243.3" y="194.9">3</text>
<text x="259.2" y="194.9">14</text>
</g>
<g font-size="2.4">
<text x="177.3" y="178.7">Title</text>
<text x="177.3" y="186.6">Size</text>
<text x="187.9" y="186.6">Document Number</text>
<text x="264.5" y="186.6">Rev</text>
<text x="177.3" y="194.6">Date:</text>
<text x="230.1" y="194.6">Sheet</text>
<text x="251.3" y="194.6">of</text>
</g>
<g font-size="2.1">
<text x="95.2" y="28">1</text>
<text x="98.3" y="25.2">U25-1</text>
<text x="166.2" y="28">2</text>
<text x="95.2" y="30.6">3</text>
<text x="95.2" y="33.3">5</text>
<text x="95.2" y="35.9">7</text>
<text x="166.2" y="30.6">4</text>
<text x="166.2" y="33.3">6</text>
<text x="166.2" y="35.9">8</text>
<text x="93.9" y="41.2">11</text>
<text x="95.2" y="38.6">9</text>
<text x="166.2" y="38.6">10</text>
<text x="166.2" y="41.2">12</text>
<text x="93.9" y="43.9">13</text>
<text x="93.9" y="46.5">15</text>
<text x="166.2" y="43.9">14</text>
<text x="166.2" y="46.5">16</text>
<text x="93.9" y="49.1">17</text>
<text x="93.9" y="51.8">19</text>
<text x="166.2" y="49.1">18</text>
<text x="166.2" y="51.8">20</text>
<text x="93.9" y="54.4">21</text>
<text x="93.9" y="57.1">23</text>
<text x="93.9" y="59.7">25</text>
<text x="166.2" y="54.4">22</text>
<text x="166.2" y="57.1">24</text>
<text x="166.2" y="59.7">26</text>
<text x="93.9" y="62.4">27</text>
<text x="93.9" y="65">29</text>
<text x="166.2" y="62.4">28</text>
<text x="166.2" y="65">30</text>
<text x="93.9" y="67.6">31</text>
<text x="93.9" y="70.3">33</text>
<text x="166.2" y="67.6">32</text>
<text x="166.2" y="70.3">34</text>
<text x="93.9" y="72.9">35</text>
<text x="93.9" y="75.6">37</text>
<text x="166.2" y="72.9">36</text>
<text x="166.2" y="75.6">38</text>
<text x="93.9" y="78.2">39</text>
<text x="93.9" y="80.9">41</text>
<text x="93.9" y="83.5">43</text>
<text x="166.2" y="78.2">40</text>
<text x="166.2" y="80.9">42</text>
<text x="166.2" y="83.5">44</text>
<text x="93.9" y="86.1">45</text>
<text x="93.9" y="88.8">47</text>
<text x="166.2" y="86.1">46</text>
<text x="166.2" y="88.8">48</text>
<text x="93.9" y="91.4">49</text>
<text x="93.9" y="94.1">51</text>
<text x="166.2" y="91.4">50</text>
<text x="166.2" y="94.1">52</text>
<text x="93.9" y="96.7">53</text>
<text x="93.9" y="99.4">55</text>
<text x="93.9" y="102">57</text>
<text x="166.2" y="96.7">54</text>
<text x="166.2" y="99.4">56</text>
<text x="166.2" y="102">58</text>
<text x="93.9" y="104.6">59</text>
<text x="93.9" y="107.3">61</text>
<text x="166.2" y="104.6">60</text>
<text x="166.2" y="107.3">62</text>
<text x="93.9" y="109.9">63</text>
<text x="93.9" y="112.6">65</text>
<text x="166.2" y="109.9">64</text>
<text x="166.2" y="112.6">66</text>
<text x="93.9" y="115.2">67</text>
<text x="93.9" y="117.8">69</text>
<text x="166.2" y="115.2">68</text>
<text x="166.2" y="117.8">70</text>
<text x="93.9" y="120.5">71</text>
<text x="93.9" y="123.1">73</text>
<text x="93.9" y="125.8">75</text>
<text x="166.2" y="120.5">72</text>
<text x="166.2" y="123.1">74</text>
<text x="166.2" y="125.8">76</text>
<text x="93.9" y="128.4">77</text>
<text x="93.9" y="131">79</text>
<text x="166.2" y="128.4">78</text>
<text x="166.2" y="131">80</text>
<text x="93.9" y="133.7">81</text>
<text x="93.9" y="136.3">83</text>
<text x="166.2" y="133.7">82</text>
<text x="166.2" y="136.3">84</text>
<text x="93.9" y="139">85</text>
<text x="93.9" y="141.6">87</text>
<text x="166.2" y="139">86</text>
<text x="166.2" y="141.6">88</text>
<text x="71.9" y="144.1">USB_VBUS</text>
<text x="93.9" y="144.2">89</text>
<text x="93.9" y="146.9">91</text>
<text x="93.9" y="149.5">93</text>
<text x="166.2" y="144.2">90</text>
<text x="166.2" y="146.9">92</text>
<text x="166.2" y="149.5">94</text>
<text x="93.9" y="152.2">95</text>
<text x="93.9" y="154.8">97</text>
<text x="166.2" y="152.2">96</text>
<text x="166.2" y="154.8">98</text>
<text x="92.5" y="160.1">101</text>
<text x="93.9" y="157.4">99</text>
<text x="166.2" y="157.4">100</text>
<text x="166.2" y="160.1">102</text>
<text x="92.5" y="162.7">103</text>
<text x="92.5" y="165.4">105</text>
<text x="166.2" y="162.7">104</text>
<text x="166.2" y="165.4">106</text>
<text x="92.5" y="168">107</text>
<text x="92.5" y="170.6">109</text>
<text x="92.5" y="173.3">111</text>
<text x="166.2" y="168">108</text>
<text x="166.2" y="170.6">110</text>
<text x="166.2" y="173.3">112</text>
<text x="92.5" y="175.9">113</text>
<text x="92.5" y="178.6">115</text>
<text x="166.2" y="175.9">114</text>
<text x="166.2" y="178.6">116</text>
<text x="98.3" y="183.7">uQSeven_230Pins_2pkg</text>
</g>
<g font-size="2.1" fill="#00c">
<text x="99.7" y="28.9">GND_0</text>
<text x="155.1" y="29.5">GND_1</text>
<text x="99.7" y="32.2">GBE_MDI3-</text>
<text x="99.7" y="34.8">GBE_MDI3+</text>
<text x="149.6" y="34.8">GBE_MDI2+</text>
<text x="150.2" y="32.2">GBE_MDI2-</text>
<text x="99.7" y="37.5">GBE_LINK100#</text>
<text x="99.7" y="40.1">GBE_MDI1-</text>
<text x="144.8" y="37.5">GBE_LINK1000#</text>
<text x="150.2" y="40.1">GBE_MDI0-</text>
<text x="99.7" y="42.8">GBE_MDI1+</text>
<text x="99.7" y="45.4">GBE_LINK#</text>
<text x="149.6" y="42.8">GBE_MDI0+</text>
<text x="151.8" y="45.4">GBE_ACT</text>
<text x="99.7" y="48">GBE_CTREF</text>
<text x="99.7" y="50.7">WAKE#</text>
<text x="99.7" y="53.3">GPO0</text>
<text x="150.9" y="52.9">PWRBTN#</text>
<text x="152.6" y="48">SUS_S5#</text>
<text x="152.6" y="50.7">SUS_S3#</text>
<text x="99.7" y="56">SLP_BTN# / GPII1</text>
<text x="99.7" y="58.6">GND_2</text>
<text x="143.7" y="56">LID_BTN# / GPII0</text>
<text x="154.3" y="58.5">GND_3</text>
<text x="99.7" y="61.3">GND_4</text>
<text x="99.7" y="63.9">BATLOW# / GPII2</text>
<text x="152.1" y="63.9">RSTBTN#</text>
<text x="154.9" y="61.3">PWGIN</text>
<text x="99.4" y="69">SATA0_TX-</text>
<text x="99.7" y="66.5">SATA0_TX+</text>
<text x="99.7" y="71.8">SATA_ACT#</text>
<text x="149.6" y="66.5">SATA1_TX+</text>
<text x="150.2" y="69.2">SATA1_TX-</text>
<text x="155.1" y="71.8">GND_5</text>
<text x="99.7" y="74.5">SATA0_RX+</text>
<text x="99.7" y="77.1">SATA0_RX-</text>
<text x="149.4" y="74.5">SATA1_RX+</text>
<text x="150" y="77.1">SATA1_RX-</text>
<text x="99.7" y="79.7">GND_6</text>
<text x="99.7" y="82.4">BIOS_DISABLE# / BOOT_ALT#</text>
<text x="149.9" y="82.4">SDIO_CLK#</text>
<text x="155.1" y="79.7">GND_7</text>
<text x="99.7" y="85">SDIO_CD#</text>
<text x="99.7" y="87.2">SDIO_CMD</text>
<text x="99.7" y="89.9">SDIO_PWR#</text>
<text x="151.2" y="85">reserved_0</text>
<text x="152" y="87.7">SDIO_WP</text>
<text x="99.7" y="92.9">SDIO_DAT0</text>
<text x="99.7" y="95.6">SDIO_DAT2</text>
<text x="149.7" y="90.3">SDIO_DAT1</text>
<text x="149.7" y="92.9">SDIO_DAT3</text>
<text x="151.2" y="95.6">reserved_2</text>
<text x="99.7" y="98.2">reserved_1</text>
<text x="99.7" y="100.9">reserved_3</text>
<text x="145.3" y="100.9">USB_OTG_PEN</text>
<text x="151.2" y="98.2">reserved_4</text>
<text x="99.7" y="103.1">GND_8</text>
<text x="99.7" y="106.1">HDA_SYNC / I2S_WS</text>
<text x="134.1" y="106.1">SMB_CLK / GP1_I2C_CLK</text>
<text x="155.1" y="103.5">GND_9</text>
<text x="99.7" y="108.8">HDA_RST# / I2S_RST#</text>
<text x="99.7" y="111">HDA_BITCLK / I2S_CLK</text>
<text x="133.7" y="108.8">SMB_DAT / GP1_I2C_DAT</text>
<text x="147.5" y="111.4">SMB_ALERT#</text>
<text x="99.7" y="114.1">HDA_SDI / I2S_SDI</text>
<text x="99.7" y="116.7">HDA_SDO / I2S_SDO</text>
<text x="99.7" y="119.3">THRM#</text>
<text x="147.1" y="116.7">GP0_I2C_DAT</text>
<text x="147.3" y="114.1">GP0_I2C_CLK</text>
<text x="152" y="119.3">WDTRIG#</text>
<text x="99.7" y="122">THRMTRIP#</text>
<text x="99.7" y="124.2">GND_10</text>
<text x="153.8" y="124.6">GND_11</text>
<text x="154" y="122">WDOUT</text>
<text x="99.7" y="127.3">USB_P7- / USB_SSTX0-</text>
<text x="99.7" y="129.9">USB_P7+ / USB_SSTX0+</text>
<text x="134.9" y="129.9">USB_P6+ / USB_SSRX0+</text>
<text x="136.1" y="127.3">USB_P6- / USB_SSRX0-</text>
<text x="99.7" y="132.5">USB_6_7_OC#</text>
<text x="99.7" y="135.2">USB_P5- / USB_SSTX2-</text>
<text x="99.7" y="137.8">USB_P5+ / USB_SSTX2+</text>
<text x="134.9" y="137.8">USB_P4+ / USB_SSRX2+</text>
<text x="136.1" y="135.2">USB_P4- / USB_SSRX2-</text>
<text x="146.6" y="132.5">USB_4_5_OC#</text>
<text x="99.7" y="140.5">USB_2_3_OC#</text>
<text x="99.7" y="143.1">USB_P3-</text>
<text x="146.6" y="140.5">USB_0_1_OC#</text>
<text x="153.1" y="143.1">USB_P2-</text>
<text x="99.7" y="145.8">USB_P3+</text>
<text x="99.7" y="148.4">USB_VBUS</text>
<text x="151.7" y="145.6">USB_P2+</text>
<text x="154.4" y="148.4">USB_ID</text>
<text x="99.7" y="151">USB_P1-</text>
<text x="99.7" y="153.7">USB_P1+</text>
<text x="152.5" y="153.7">USB_P0+</text>
<text x="153.1" y="151">USB_P0-</text>
<text x="99.7" y="156.3">GND_12</text>
<text x="99.7" y="159">eDP0_TX0+ / LVDS_A0+</text>
<text x="99.7" y="161.6">eDP0_TX0- / LVDS_A0-</text>
<text x="136.1" y="159">eDP1_TX0+ / LVDS_B0+</text>
<text x="137.2" y="161.6">eDP1_TX0- / LVDS_B0-</text>
<text x="153.8" y="156.3">GND_13</text>
<text x="99.7" y="164.3">eDP0_TX1+ / LVDS_A1+</text>
<text x="99.7" y="166.5">105eDP0_TX1- / LVDS_A1-</text>
<text x="136.1" y="164.3">eDP1_TX1+ / LVDS_B1+</text>
<text x="137.2" y="166.9">eDP1_TX1- / LVDS_B1-</text>
<text x="99.7" y="169.5">eDP0_TX2+ / LVDS_A2+</text>
<text x="99.7" y="172.2">eDP0_TX2- / LVDS_A2-</text>
<text x="136.1" y="169.5">eDP1_TX2+ / LVDS_B2+</text>
<text x="137.2" y="172.2">eDP1_TX2- / LVDS_B2-</text>
<text x="99.7" y="174.8">LVDS_PPEN</text>
<text x="99.7" y="177.5">eDP0_TX3+ / LVDS_A3+</text>
<text x="136.1" y="177.5">eDP1_TX3+ / LVDS_B3+</text>
<text x="148.5" y="174.7">LVDS_BLEN</text>
<text x="99.7" y="180.1">eDP0_TX3- / LVDS_A3-</text>
<text x="137.2" y="180.1">eDP1_TX3- / LVDS_B3-</text>
</g>
<g font-size="2.1" fill="#f00">
<text x="62.1" y="37.3">LINK100</text>
<text x="62.1" y="40">MDI_RX_N</text>
<text x="183.6" y="40">MDI_TX_N</text>
<text x="62.1" y="42.6">MDI_RX_P</text>
<text x="62.1" y="47.9">CTREF</text>
<text x="183.6" y="42.6">MDI_TX_P</text>
<text x="183.6" y="45.3">ACT</text>
<text x="62.1" y="50.5">WAKE_N</text>
<text x="62.1" y="53.2">GPO0</text>
<text x="183.6" y="53.2">PWRBTN_N</text>
<text x="62.1" y="55.8">GPI1</text>
<text x="183.6" y="55.8">GPII0</text>
<text x="62.1" y="63.8">GPII2</text>
<text x="183.6" y="61.1">PWGIN</text>
<text x="183.6" y="63.8">RSTBTN_N</text>
<text x="183.6" y="82.3">EXT_SDIO_CLK</text>
<text x="22.5" y="84.4">EXT_SDIO_DAT[3:0]</text>
<text x="62.1" y="84.9">EXT_SDIO_CD</text>
<text x="62.1" y="87.5">EXT_SDIO_CMD</text>
<text x="183.3" y="88.6">EXT_SDIO_DAT1</text>
<text x="61.8" y="93.9">EXT_SDIO_DAT0</text>
<text x="62.1" y="90.2">EXT_SDIO_PWR</text>
<text x="183.3" y="91.2">EXT_SDIO_DAT3</text>
<text x="61.8" y="96.5">EXT_SDIO_DAT2</text>
<text x="183.6" y="106">I2C1_CLK</text>
<text x="183.6" y="108.7">I2C1_SDA</text>
<text x="183.6" y="114">I2C0_CLK</text>
<text x="183.6" y="116.6">I2C0_SDA</text>
<text x="71.9" y="150.7">USB1_N</text>
<text x="71.9" y="153.3">USB1_P</text>
<text x="183.6" y="150.9">USB0_N</text>
<text x="183.6" y="153.6">USB0_P</text>
</g>
<g font-size="1.9">
<text x="46.8" y="9.4">5</text>
<text x="96.9" y="9.4">4</text>
<text x="147.2" y="9.4">3</text>
<text x="197.3" y="9.4">2</text>
<text x="247.5" y="9.4">1</text>
<text x="19.8" y="34.9">D</text>
<text x="273.3" y="34.9">D</text>
<text x="19.8" y="81.1">C</text>
<text x="273.3" y="81.1">C</text>
<text x="19.8" y="127.3">B</text>
<text x="273.3" y="127.3">B</text>
<text x="19.8" y="173.6">A</text>
<text x="273.3" y="173.6">A</text>
<text x="46.8" y="196.9">5</text>
<text x="96.9" y="196.9">4</text>
<text x="147.2" y="196.9">3</text>
<text x="197.3" y="196.9">2</text>
<text x="247.5" y="196.9">1</text>
</g>
</svg>
